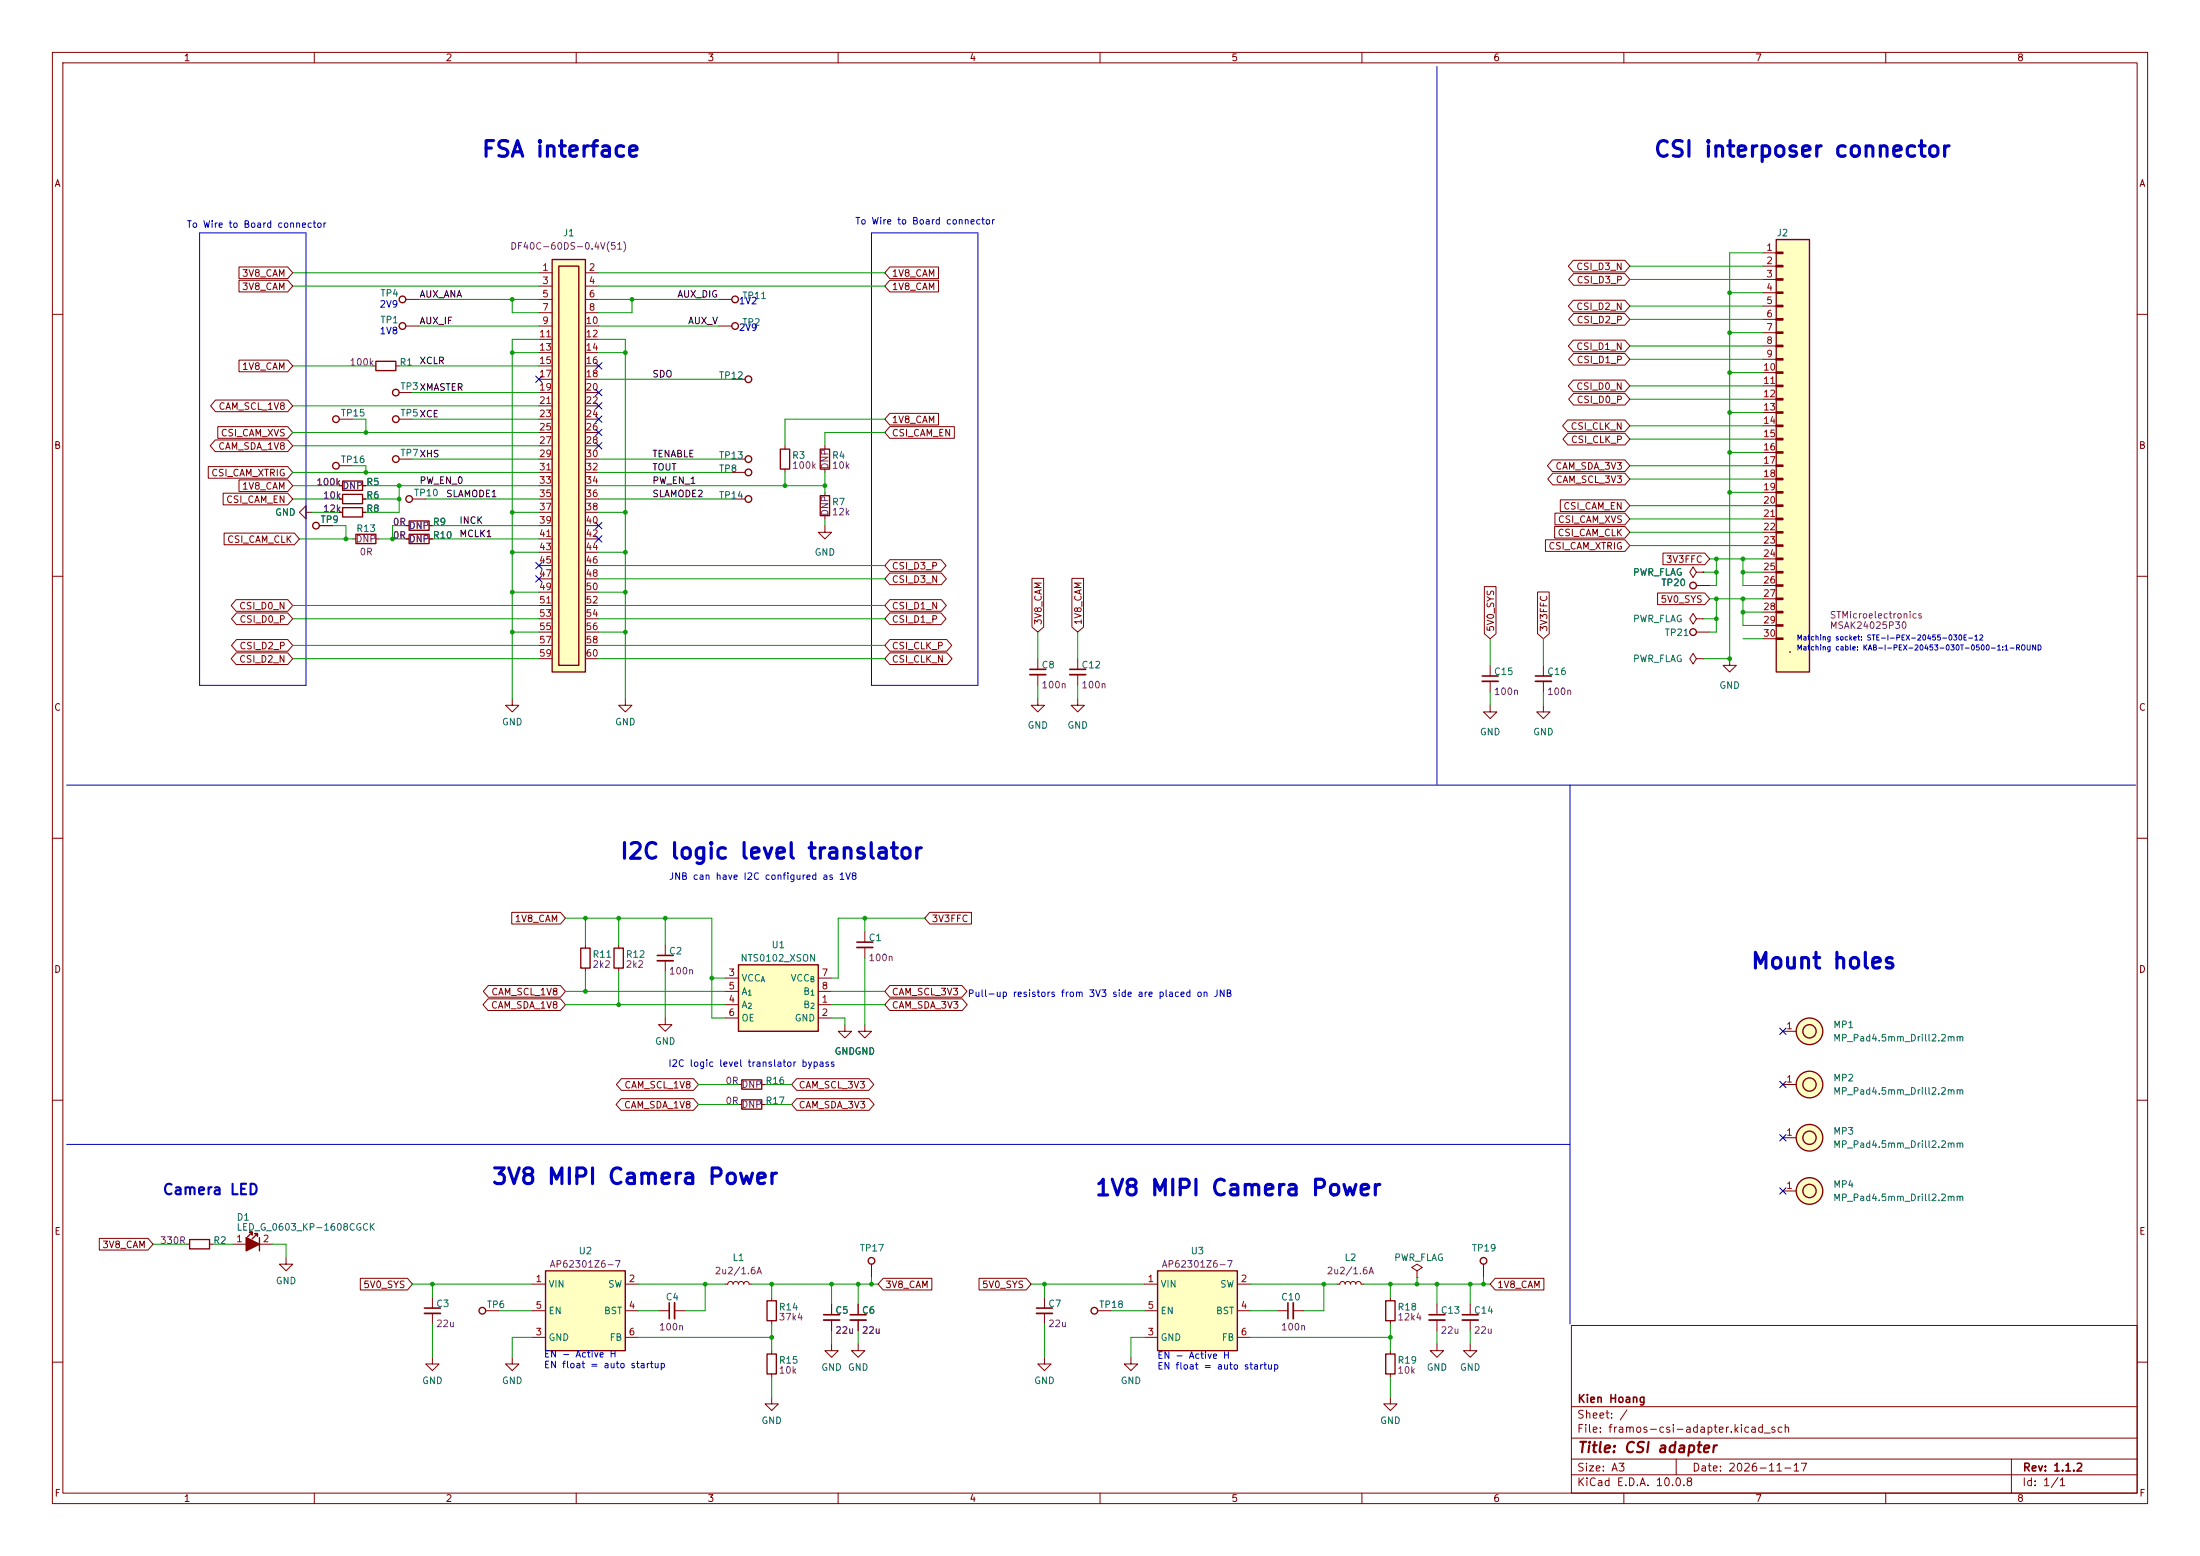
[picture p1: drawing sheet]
<svg xmlns="http://www.w3.org/2000/svg" width="420mm" height="297mm" viewBox="0 0 420 297" stroke-linecap="round" stroke-linejoin="round" font-family="sans-serif">
<g fill="none" stroke="#840000" stroke-width=".19">
<path d="M10 10h400v277h-400zM12 12h396v273h-396zM60 10v2M110 10v2M160 10v2M210 10v2M260 10v2M310 10v2M360 10v2M10 60h2M408 60h2M10 110h2"/>
<path d="M408 110h2M10 160h2M408 160h2M10 210h2M408 210h2M300 253h108v32h-108zM10 260h2M300 278.5h108M300 274.5h108M300 268.5h108M320 278.5v3M384 278.5v6.5"/>
<path d="M408 260h2M60 285v2M110 285v2M160 285v2M210 285v2M260 285v2M300 281.5h108M310 285v2M360 285v2"/>
</g>
<path d="M104.1 242.6h15.3v15.2h-15.3z" fill="#ffffc2"/>
<path d="M117.2 181h1.8v3.8h-1.8zM104.1 242.6h15.3v15.2h-15.3z" fill="none" stroke="#840000" stroke-width=".25"/>
<path d="M118.1 180.3v.7M118.1 184.8v.6M127 180.3v2.1M127 183.4v2M101.6 245.1h2.5M101.6 255.3h2.5M101.6 250.2h2.5M119.4 245.1h2.5M119.4 255.3h2.5M119.4 250.2h2.5" fill="none" stroke="#840000" stroke-width=".19"/>
<path d="M125.5 182.4h3" fill="none" stroke="#840000" stroke-width=".3"/>
<path d="M125.5 183.4h3" fill="none" stroke="#840000" stroke-width=".33"/>
<g fill="#ffffc2">
<circle cx="345.4" cy="207" r="1.27"/>
<circle cx="345.4" cy="207" r="2.54"/>
</g>
<g fill="none" stroke="#840000" stroke-width=".25">
<path d="M264.5 248.3h1.8v3.8h-1.8zM264.5 258.4h1.8v3.9h-1.8z"/>
<circle cx="142.9" cy="87.6" r=".63"/>
<circle cx="345.4" cy="207" r="2.54"/>
<circle cx="345.4" cy="207" r="1.27"/>
</g>
<path d="M139.7 87.6h2.5M119.4 133.4v1.2h-1.3l1.3 1.3 1.2-1.3h-1.2M165.1 195.6v1.3h-1.3l1.3 1.2 1.3-1.2h-1.3M340.4 207h2.5M54.6 240v1.3h-1.3l1.3 1.3 1.3-1.3h-1.3M255.3 245.1h.5l.1-.3 .4-.2 .3 .2 .2 .3 .1-.3 .4-.2 .4 .2 .1 .3 .2-.3 .3-.2 .4 .2 .1 .3 .2-.3 .3-.2 .4 .2 .1 .3h.5M265.4 247.6v.7M265.4 252.1v.6M265.4 257.8v.6M265.4 266.7v1.3h-1.2l1.2 1.2 1.3-1.2h-1.3M265.4 262.3v.6" fill="none" stroke="#840000" stroke-width=".19"/>
<g fill="#ffffc2">
<path d="M105.4 49.5h6.4v78.8h-6.4z"/>
<path d="M106.7 50.8h3.8v76.2h-3.8z"/>
</g>
<path d="M105.4 49.5h6.4v78.8h-6.4zM106.7 50.8h3.8v76.2h-3.8z" fill="none" stroke="#840000" stroke-width=".25"/>
<g fill="none" stroke="#840000" stroke-width=".19">
<path d="M102.9 52.1h2.5M102.9 54.6h2.5M102.9 57.2h2.5M102.9 59.7h2.5M111.8 52.1h2.5M111.8 54.6h2.5M111.8 57.2h2.5M111.8 59.7h2.5M102.9 62.2h2.5M102.9 64.8h2.5M102.9 67.3h2.5M102.9 69.9h2.5"/>
<path d="M102.9 72.4h2.5M102.9 74.9h2.5M102.9 77.5h2.5M111.8 62.2h2.5M111.8 64.8h2.5M111.8 67.3h2.5M111.8 69.9h2.5M111.8 72.4h2.5M111.8 74.9h2.5M111.8 77.5h2.5M102.9 80h2.5M102.9 82.6h2.5"/>
<path d="M102.9 85.1h2.5M102.9 87.6h2.5M102.9 90.2h2.5M102.9 92.7h2.5M102.9 95.3h2.5M102.9 97.8h2.5M111.8 80h2.5M111.8 82.6h2.5M111.8 85.1h2.5M111.8 87.6h2.5M111.8 90.2h2.5M111.8 92.7h2.5"/>
<path d="M111.8 95.3h2.5M111.8 97.8h2.5M102.9 100.3h2.5M102.9 102.9h2.5M102.9 105.4h2.5M102.9 108h2.5M102.9 110.5h2.5M102.9 113h2.5M102.9 115.6h2.5M102.9 118.1h2.5M111.8 100.3h2.5M111.8 102.9h2.5"/>
<path d="M111.8 105.4h2.5M111.8 108h2.5M111.8 110.5h2.5M111.8 113h2.5M111.8 115.6h2.5M111.8 118.1h2.5M97.8 133.4v1.2h-1.3l1.3 1.3 1.3-1.3h-1.3M102.9 120.7h2.5M102.9 123.2h2.5M102.9 125.7h2.5M111.8 120.7h2.5M111.8 123.2h2.5"/>
<path d="M111.8 125.7h2.5"/>
</g>
<path d="M221 242.6h15.2v15.2h-15.2z" fill="#ffffc2"/>
<g fill="none" stroke="#840000" stroke-width=".25">
<path d="M110.9 181h1.7v3.8h-1.7zM221 242.6h15.2v15.2h-15.2z"/>
<circle cx="75.6" cy="74.9" r=".63"/>
<circle cx="142.9" cy="95.2" r=".63"/>
</g>
<g fill="none" stroke="#840000" stroke-width=".19">
<path d="M76.2 74.9h2.5M139.7 95.3h2.5M284.5 127v2M284.5 130v2.1M165.1 177.8v2M111.8 180.3v.7M111.8 184.8v.6M127 194.3v1.3h-1.3l1.3 1.3 1.3-1.3h-1.3M161.3 195.6v1.3h-1.3l1.3 1.2 1.3-1.2h-1.3M165.1 180.8v2.1M218.4 245.1h2.6M218.4 255.3h2.6"/>
<path d="M218.4 250.2h2.6M236.2 245.1h2.6M236.2 255.3h2.6M236.2 250.2h2.6M243.8 250.2h2.1M246.9 250.2h2M274.3 248.9v2.1M274.3 252v2"/>
</g>
<path d="M283 129h3M163.6 179.8h3M245.9 248.7v3M272.8 251h3" fill="none" stroke="#840000" stroke-width=".3"/>
<path d="M283 130h3M163.6 180.8h3M246.9 248.7v3M272.8 252h3" fill="none" stroke="#840000" stroke-width=".33"/>
<g fill="#ffffc2">
<circle cx="345.4" cy="227.3" r="1.27"/>
<circle cx="345.4" cy="227.3" r="2.54"/>
</g>
<g fill="none" stroke="#840000" stroke-width=".25">
<path d="M141.6 206.1h3.8v1.8h-3.8z"/>
<circle cx="64.1" cy="80" r=".63"/>
<circle cx="345.4" cy="227.3" r="2.54"/>
<circle cx="345.4" cy="227.3" r="1.27"/>
<circle cx="166.4" cy="240.7" r=".63"/>
<circle cx="208.9" cy="250.2" r=".63"/>
</g>
<g fill="none" stroke="#840000" stroke-width=".19">
<path d="M64.8 80h2.5M284.5 134.6v1.3h-1.3l1.3 1.3 1.2-1.3h-1.2M294.6 134.6v1.3h-1.2l1.2 1.3 1.3-1.3h-1.3M141 207h.6M145.4 207h.6M340.4 227.3h2.5M163.8 248.9v2.1M163.8 252v2M166.4 241.3v2.5M199.4 259.1v1.2h-1.3l1.3 1.3 1.3-1.3h-1.3M199.4 247.6v2.1M199.4 250.7v2"/>
<path d="M209.5 250.2h2.6M215.9 259.1v1.2h-1.3l1.3 1.3 1.3-1.3h-1.3M270.5 242.6l1-.7-1-.6-1 .6 1 .7v1.2M270.5 243.8h.1M274.3 256.5v1.3h-1.3l1.3 1.3 1.3-1.3h-1.3M280.7 256.5v1.3h-1.3l1.3 1.3 1.2-1.3h-1.2"/>
</g>
<path d="M162.3 251h3.1M197.9 249.7h3" fill="none" stroke="#840000" stroke-width=".3"/>
<path d="M162.3 252h3.1M197.9 250.7h3" fill="none" stroke="#840000" stroke-width=".33"/>
<g fill="#ffffc2">
<path d="M339.1 45.7h6.3v82.6h-6.3z"/>
<path d="M339.1 48.1h1.3v.3h-1.3z"/>
<path d="M339.1 50.7h1.3v.2h-1.3z"/>
<path d="M339.1 53.2h1.3v.3h-1.3z"/>
<path d="M339.1 55.8h1.3v.2h-1.3z"/>
<path d="M339.1 58.3h1.3v.2h-1.3z"/>
<path d="M339.1 60.8h1.3v.3h-1.3z"/>
<path d="M339.1 63.4h1.3v.2h-1.3z"/>
<path d="M339.1 65.9h1.3v.3h-1.3z"/>
<path d="M339.1 68.5h1.3v.2h-1.3z"/>
<path d="M339.1 71h1.3v.2h-1.3z"/>
<path d="M339.1 73.5h1.3v.3h-1.3z"/>
<path d="M339.1 76.1h1.3v.2h-1.3z"/>
<path d="M339.1 78.6h1.3v.3h-1.3z"/>
<path d="M339.1 81.2h1.3v.2h-1.3z"/>
<path d="M339.1 83.7h1.3v.2h-1.3z"/>
<path d="M339.1 86.2h1.3v.3h-1.3z"/>
<path d="M339.1 88.8h1.3v.2h-1.3z"/>
<path d="M339.1 91.3h1.3v.3h-1.3z"/>
<path d="M339.1 93.9h1.3v.2h-1.3z"/>
<path d="M339.1 96.4h1.3v.2h-1.3z"/>
<path d="M339.1 98.9h1.3v.3h-1.3z"/>
<path d="M339.1 101.5h1.3v.2h-1.3z"/>
<path d="M339.1 104h1.3v.3h-1.3z"/>
<path d="M339.1 106.6h1.3v.2h-1.3z"/>
<path d="M339.1 109.1h1.3v.2h-1.3z"/>
<path d="M339.1 111.6h1.3v.3h-1.3z"/>
<path d="M339.1 114.2h1.3v.2h-1.3z"/>
<path d="M339.1 116.7h1.3v.3h-1.3z"/>
<path d="M339.1 119.3h1.3v.2h-1.3z"/>
<path d="M339.1 121.8h1.3v.2h-1.3z"/>
</g>
<path d="M341.6 124.5h.1" fill="none" stroke="#ffffc2" stroke-width=".19"/>
<g fill="none" stroke="#840000" stroke-width=".25">
<path d="M339.1 45.7h6.3v82.6h-6.3zM339.1 48.1h1.3v.3h-1.3zM339.1 50.7h1.3v.2h-1.3zM339.1 53.2h1.3v.3h-1.3zM339.1 55.8h1.3v.2h-1.3zM339.1 58.3h1.3v.2h-1.3zM339.1 60.8h1.3v.3h-1.3zM339.1 63.4h1.3v.2h-1.3zM339.1 65.9h1.3v.3h-1.3zM339.1 68.5h1.3v.2h-1.3zM339.1 71h1.3v.2h-1.3zM339.1 73.5h1.3v.3h-1.3z"/>
<path d="M339.1 76.1h1.3v.2h-1.3zM339.1 78.6h1.3v.3h-1.3zM149 85.7h1.7v3.8h-1.7zM156.6 85.7h1.8v3.8h-1.8zM339.1 81.2h1.3v.2h-1.3zM339.1 83.7h1.3v.2h-1.3zM339.1 86.2h1.3v.3h-1.3zM339.1 88.8h1.3v.2h-1.3zM339.1 91.3h1.3v.3h-1.3zM339.1 93.9h1.3v.2h-1.3zM339.1 96.4h1.3v.2h-1.3zM339.1 98.9h1.3v.3h-1.3z"/>
<path d="M339.1 101.5h1.3v.2h-1.3zM339.1 104h1.3v.3h-1.3zM339.1 106.6h1.3v.2h-1.3zM339.1 109.1h1.3v.2h-1.3zM339.1 111.6h1.3v.3h-1.3zM339.1 114.2h1.3v.2h-1.3zM339.1 116.7h1.3v.3h-1.3zM339.1 119.3h1.3v.2h-1.3zM339.1 121.8h1.3v.2h-1.3zM341.6 124.5h.1"/>
<circle cx="283.2" cy="240.7" r=".63"/>
</g>
<g fill="none" stroke="#840000" stroke-width=".19">
<path d="M336.5 48.3h2.6M336.5 50.8h2.6M336.5 53.3h2.6M336.5 55.9h2.6M336.5 58.4h2.6M336.5 61h2.6M336.5 63.5h2.6M336.5 66h2.6M336.5 68.6h2.6M336.5 71.1h2.6M336.5 73.7h2.6M336.5 76.2h2.6"/>
<path d="M336.5 78.7h2.6M149.9 85.1v.6M149.9 89.5v.7M157.5 85.1v.6M157.5 89.5v.7M336.5 81.3h2.6M336.5 83.8h2.6M336.5 86.4h2.6M336.5 88.9h2.6M336.5 91.4h2.6M336.5 94h2.6M336.5 96.5h2.6"/>
<path d="M336.5 99.1h2.6M336.5 101.6h2.6M336.5 104.1h2.6M336.5 106.7h2.6M336.5 109.2h2.6M336.5 111.8h2.6M336.5 114.3h2.6M336.5 116.8h2.6M336.5 119.4h2.6M336.5 121.9h2.6M158.7 256.5v1.3h-1.2l1.2 1.3 1.3-1.3h-1.3M158.7 248.9v2.1"/>
<path d="M158.7 252v2M163.8 256.5v1.3h-1.2l1.2 1.3 1.3-1.3h-1.3M283.2 241.3v2.5"/>
</g>
<path d="M157.2 251h3.1" fill="none" stroke="#840000" stroke-width=".3"/>
<path d="M157.2 252h3.1" fill="none" stroke="#840000" stroke-width=".33"/>
<path d="M141 184.2h15.2v12.7h-15.2z" fill="#ffffc2"/>
<path d="M141 184.2h15.2v12.7h-15.2z" fill="none" stroke="#840000" stroke-width=".25"/>
<path d="M138.4 191.8h2.6M138.4 194.3h2.6M138.4 186.7h2.6M138.4 189.2h2.6M156.2 191.8h2.5M156.2 194.3h2.5M156.2 186.7h2.5M156.2 189.2h2.5" fill="none" stroke="#840000" stroke-width=".19"/>
<g fill="#ffffc2">
<circle cx="345.4" cy="217.2" r="1.27"/>
<circle cx="345.4" cy="217.2" r="2.54"/>
</g>
<g fill="none" stroke="#840000" stroke-width=".25">
<circle cx="345.4" cy="217.2" r="2.54"/>
<circle cx="345.4" cy="217.2" r="1.27"/>
</g>
<path d="M340.4 217.2h2.5" fill="none" stroke="#840000" stroke-width=".19"/>
<g fill="#ffffc2">
<circle cx="345.4" cy="196.8" r="1.27"/>
<circle cx="345.4" cy="196.8" r="2.54"/>
</g>
<g fill="none" stroke="#840000" stroke-width=".25">
<path d="M71.8 69h3.8v1.7h-3.8zM65.4 96.9h3.8v1.8h-3.8zM65.4 91.8h3.8v1.8h-3.8zM65.4 94.4h3.8v1.7h-3.8zM78.1 99.4h3.8v1.8h-3.8zM156.6 94.6h1.8v3.8h-1.8zM67.9 102h3.9v1.8h-3.9zM78.1 102h3.8v1.8h-3.8zM141.6 209.9h3.8v1.8h-3.8zM36.2 236.6h3.8v1.8h-3.8zM48.1 235.2v.5v-.5h-.5h.5l-.9 .9M49.1 235.5v.5v-.5h-.5h.5l-1 1"/>
<path d="M49.5 236.2v2.6M146.4 248.3h1.8v3.8h-1.8zM146.4 258.4h1.8v3.9h-1.8z"/>
<circle cx="76.8" cy="57.1" r=".63"/>
<circle cx="140.3" cy="57.1" r=".63"/>
<circle cx="76.8" cy="62.2" r=".63"/>
<circle cx="140.3" cy="62.2" r=".63"/>
<circle cx="142.9" cy="72.4" r=".63"/>
<circle cx="64.1" cy="88.9" r=".63"/>
<circle cx="75.6" cy="80" r=".63"/>
<circle cx="75.6" cy="87.6" r=".63"/>
<circle cx="78.1" cy="95.2" r=".63"/>
<circle cx="142.9" cy="90.2" r=".63"/>
<circle cx="60.3" cy="100.3" r=".63"/>
<circle cx="323.2" cy="111.8" r=".63"/>
<circle cx="323.2" cy="120.6" r=".63"/>
<circle cx="345.4" cy="196.8" r="2.54"/>
<circle cx="345.4" cy="196.8" r="1.27"/>
<circle cx="92.1" cy="250.2" r=".63"/>
</g>
<g fill="none" stroke="#840000" stroke-width=".19">
<path d="M45.6 53.5h9.3l1 1.1-1 1.1h-9.3zM45.6 51h9.3l1 1.1-1 1.1h-9.3zM77.5 57.2h2.5M137.2 57.2h2.5M169.9 51h9.3v2.2h-9.3l-1-1.1zM169.9 53.5h9.3v2.2h-9.3l-1-1.1zM300.4 57.3h9.8l.9 1.1-.9 1.1h-9.8l-1-1.1zM300.4 49.7h9.8l.9 1.1-.9 1.1h-9.8l-1-1.1zM300.4 52.2h9.8l.9 1.1-.9 1.2h-9.8l-.9-1.2zM300.4 59.8h9.8l.9 1.2-.9 1.1h-9.8l-.9-1.1zM41.2 76.4h13.7l1 1.1-1 1.1h-13.7l-1-1.1zM45.6 68.7h9.3l1 1.2-1 1.1h-9.3z"/>
<path d="M71.1 69.9h.7M75.6 69.9h.6M77.5 62.2h2.5M137.2 62.2h2.5M139.7 72.4h2.5M169.9 78.9h9.3v2.2h-9.3l-1-1.1zM300.4 64.9h9.8l.9 1.1-.9 1.2h-9.8l-1-1.2zM300.4 72.5h9.8l.9 1.2-.9 1.1h-9.8l-1-1.1zM300.4 67.5h9.8l.9 1.1-.9 1.1h-9.8l-.9-1.1zM300.4 75.1h9.8l.9 1.1-.9 1.1h-9.8l-.9-1.1zM39.8 89.1h15.1l1 1.1-1 1.1h-15.1zM41.1 84h13.8l1 1.1-1 1.1h-13.8l-1-1.1z"/>
<path d="M41.6 81.4h13.3l1 1.2-1 1.1h-13.3zM42.6 94.1h12.3l1 1.2-1 1.1h-12.3zM45.6 91.6h9.3l1 1.1-1 1.1h-9.3zM58.4 97.8v1.3l-1.3-1.3 1.3-1.3v1.3h1.3M64.8 97.8h.6M64.8 88.9h2.5M64.8 95.3h.6M64.8 92.7h.6M69.2 97.8h.6M69.2 95.3h.6M69.2 92.7h.6M76.2 80h2.5"/>
<path d="M76.2 87.6h2.5M78.7 95.3h2.6M139.7 90.2h2.5M157.5 94v.6M157.5 98.4v.7M169.9 81.4h12.3v2.3h-12.3l-1-1.1zM296.4 87.8h13.8l.9 1.1-.9 1.1h-13.8l-1-1.1zM296.4 90.3h13.8l.9 1.1-.9 1.2h-13.8l-.9-1.2zM296.8 97.9h13.4l.9 1.2-.9 1.1h-13.4zM297.9 95.4h12.3l.9 1.1-.9 1.1h-12.3zM299.3 80.2h10.9l.9 1.1-.9 1.1h-10.9l-1-1.1zM299.3 82.7h10.9l.9 1.1-.9 1.1h-10.9l-.9-1.1z"/>
<path d="M42.8 101.8h13.4l.9 1.1-.9 1.1h-13.4zM45.1 114.5h9.8l1 1.1-1 1.1h-9.8l-1-1.1zM45.1 117h9.8l1 1.1-1 1.1h-9.8l-.9-1.1zM61 100.3h2.5M67.3 102.9h.6M71.8 102.9h.6M77.5 102.9h.6M77.5 100.3h.6M81.9 102.9h.6M81.9 100.3h.6M157.5 100.3v1.3h-1.3l1.3 1.3 1.2-1.3h-1.2M169.9 106.8h9.7l1 1.2-1 1.1h-9.7l-1-1.1z"/>
<path d="M169.9 109.4h9.8l1 1.1-1 1.1h-9.8l-1-1.1zM169.9 114.5h9.8l1 1.1-1 1.1h-9.8l-1-1.1zM169.9 117h9.7l1 1.1-1 1.1h-9.7l-1-1.1zM197 110.4h2.2v9.3l-1.1 1-1.1-1zM204.6 110.4h2.3v9.3l-1.2 1-1.1-1zM283.4 112h2.2v9l-1.1 .9-1.1-.9zM293.5 113h2.3v8l-1.2 .9-1.1-.9zM295 103h15.2l.9 1.1-.9 1.2h-15.2zM296.8 100.5h13.4l.9 1.1-.9 1.1h-13.4zM316.4 113.2h9l1 1.1-1 1.1h-9zM317.5 105.6h7.9l1 1.1-1 1.1h-7.9zM323.8 118.1l-.6-1-.6 1 .6 1 .6-1h1.3"/>
<path d="M323.8 109.2l-.6-1-.6 1 .6 1 .6-1h1.3M323.8 111.8h2.6M325.1 118.1h.1M325.1 109.2h.1M45.1 124.6h9.8l1 1.1-1 1.1h-9.8l-1-1.1zM45.1 122.1h9.8l1 1.1-1 1.1h-9.8l-.9-1.1zM169.9 122.1h10.8l1 1.1-1 1.1h-10.8l-1-1.1zM169.9 124.6h10.9l.9 1.1-.9 1.1h-10.9l-1-1.1zM198.1 133.4v1.2h-1.3l1.3 1.3 1.3-1.3h-1.3M198.1 125.7v2.1M198.1 128.8v2M205.7 133.4v1.2h-1.2l1.2 1.3 1.3-1.3h-1.3"/>
<path d="M205.7 125.7v2.1M205.7 128.8v2M294.6 127v2M294.6 130v2.1M323.8 125.7l-.6-1-.6 1 .6 1 .6-1h1.3M323.8 120.7h2.6M325.1 125.7h.1M330.2 125.7v1.3h1.3l-1.3 1.3-1.3-1.3h1.3M97.7 174.1h9.3l.9 1.2-.9 1.1h-9.3zM177.5 174.1h8v2.3h-8l-1-1.1zM93.2 190.7h13.8l.9 1.1-.9 1.1h-13.8l-1-1.1zM93.2 188.1h13.8l.9 1.1-.9 1.1h-13.8l-.9-1.1z"/>
<path d="M169.9 190.7h13.8l1 1.1-1 1.1h-13.8l-1-1.1zM169.9 188.1h13.7l1 1.1-1 1.1h-13.7l-1-1.1zM340.4 196.9h2.5M118.6 209.7h13.8l.9 1.1-.9 1.1h-13.8l-1-1.1zM118.6 205.9h13.8l.9 1.1-.9 1.1h-13.8l-.9-1.1zM141 210.8h.6M145.4 210.8h.6M152.1 209.7h13.8l1 1.1-1 1.1h-13.8l-1-1.1zM152.1 205.9h13.8l.9 1.1-.9 1.1h-13.8l-1-1.1zM19 236.4h9.3l.9 1.1-.9 1.1h-9.3zM35.6 237.5h.6M40 237.5h.6"/>
<path d="M44.4 237.5h2.6M49.5 237.5h2.6M68.8 244h9l.9 1.1-.9 1.1h-9zM82.5 259.1v1.2h-1.2l1.2 1.3 1.3-1.3h-1.3M82.5 247.6v2.1M82.5 250.7v2M92.7 250.2h2.5M97.8 259.1v1.2h-1.3l1.3 1.3 1.3-1.3h-1.3M125.7 250.2h2.1M128.8 250.2h2M138.4 245.1h.5l.2-.3 .3-.2 .4 .2 .2 .3 .1-.3 .4-.2 .3 .2 .2 .3 .1-.3 .4-.2 .3 .2 .2 .3 .1-.3 .4-.2 .4 .2 .1 .3h.5M147.3 247.6v.7"/>
<path d="M147.3 252.1v.6M147.3 257.8v.6M158.7 248.9v2.1M158.7 252v2M163.8 248.9v2.1M163.8 252v2M168.6 244h9.3v2.2h-9.3l-1-1.1zM186.9 244h9l.9 1.1-.9 1.1h-9zM280.7 248.9v2.1M280.7 252v2M285.4 244h9.3v2.2h-9.3l-.9-1.1zM147.3 266.7v1.3h-1.3l1.3 1.2 1.3-1.2h-1.3"/>
<path d="M147.3 262.3v.6"/>
</g>
<path d="M196.6 127.8h3M204.2 127.8h3.1M293.1 129h3.1M81 249.7h3.1M127.8 248.7v3M279.1 251h3.1" fill="none" stroke="#840000" stroke-width=".3"/>
<path d="M196.6 128.8h3M204.2 128.8h3.1M293.1 130h3.1M81 250.7h3.1M128.8 248.7v3M279.1 252h3.1" fill="none" stroke="#840000" stroke-width=".33"/>
<path d="M47 236.2l2.5 1.3-2.5 1.3z" fill="#840000" stroke="#840000" stroke-width=".25"/>
<path d="M274.3 12.7v137.2M38.1 44.5h20.3v86.3h-20.3zM166.4 44.5h20.3v86.3h-20.3zM12.7 149.9h395M299.7 149.9v102.8M12.7 218.4h287" fill="none" stroke="#0000c2" stroke-width=".19"/>
<g fill="none" stroke="#009600" stroke-width=".19">
<path d="M55.9 52.1h47M55.9 54.6h47M80 57.2h22.9M97.8 57.2v2.5h5.1M114.3 57.2h22.9M114.3 52.1h54.6M114.3 54.6h54.6M120.6 57.2v2.5h-6.3M311.1 50.8h25.4M311.1 53.3h25.4M311.1 58.4h25.4M330.2 55.9h6.3"/>
<path d="M336.5 48.3h-6.3v77.4h-5.1M55.9 69.9h15.2M55.9 77.5h47M76.2 69.9h26.7M78.7 74.9h24.2M80 62.2h22.9M97.8 67.3h5.1M102.9 64.8h-5.1v68.6M114.3 64.8h5.1v68.6M114.3 67.3h5.1M114.3 62.2h22.9M114.3 72.4h25.4"/>
<path d="M311.1 68.6h25.4M311.1 66h25.4M311.1 61h25.4M311.1 73.7h25.4M311.1 76.2h25.4M330.2 63.5h6.3M330.2 71.1h6.3M330.2 78.7h6.3M55.9 82.6h47M55.9 92.7h8.9M55.9 90.2h47M55.9 95.3h8.9"/>
<path d="M55.9 85.1h47M59.7 97.8h5.1M67.3 88.9h2.5v1.3M67.3 80h2.5v2.6M69.8 92.7h33.1M69.8 95.3h6.4M76.2 92.7v5.1h-6.4M78.7 80h24.2M78.7 87.6h24.2M81.3 95.3h21.6M97.8 97.8h5.1M114.3 92.7h43.2"/>
<path d="M114.3 97.8h5.1M114.3 90.2h25.4M114.3 95.3h25.4M114.3 87.6h25.4M149.9 90.2v2.5M157.5 90.2v3.8M157.5 99.1v1.2M168.9 82.6h-11.4v2.5M168.9 80h-19v5.1M311.1 81.3h25.4M311.1 83.8h25.4M311.1 91.4h25.4"/>
<path d="M311.1 96.5h25.4M311.1 88.9h25.4M311.1 99.1h25.4M330.2 94h6.3M330.2 86.4h6.3M55.9 115.6h47M55.9 118.1h47M57.1 102.9h10.2M63.5 100.3h2.5v2.6M72.4 102.9h5.1M77.5 100.3h-2.6v2.6M82.5 102.9h20.4"/>
<path d="M82.5 100.3h20.4M97.8 105.4h5.1M97.8 113h5.1M114.3 115.6h54.6M114.3 110.5h54.6M114.3 108h54.6M114.3 118.1h54.6M114.3 105.4h5.1M114.3 113h5.1M311.1 104.1h25.4M311.1 101.6h25.4M325.1 109.2h2.6"/>
<path d="M325.1 118.1h2.6M326.4 106.7h10.1M326.4 114.3h10.1M327.7 106.7v5.1h-1.3M327.7 114.3v6.4h-1.3M332.7 116.8h3.8M332.7 114.3v5.1h3.8M332.7 106.7v5.1h3.8M332.7 109.2h3.8M55.9 123.2h47M55.9 125.7h47M97.8 120.7h5.1"/>
<path d="M114.3 123.2h54.6M114.3 120.7h5.1M114.3 125.7h54.6M198.1 120.7v5M198.1 130.8v2.6M205.7 120.7v5M205.7 130.8v2.6M284.5 121.9v5.1M284.5 132.1v2.5M294.6 121.9v5.1M294.6 132.1v2.5M332.7 121.9h3.8"/>
<path d="M107.9 175.3h28v19h2.5M111.8 175.3v5M118.1 175.3v5M127 175.3v5M165.1 175.3v2.5M176.5 175.3h-16.5v11.4h-1.3M107.9 189.2h30.5M107.9 191.8h30.5M111.8 185.4v3.8M118.1 185.4v6.4M127 185.4v8.9M135.9 186.7h2.5"/>
<path d="M158.7 189.2h10.2M158.7 191.8h10.2M158.7 194.3h2.6v1.3M165.1 182.9v12.7M133.3 210.8h7.7M133.3 207h7.7M146 210.8h5.1M146 207h5.1M29.2 237.5h6.4M40.6 237.5h3.8M52.1 237.5h2.5v2.5M78.7 245.1h22.9"/>
<path d="M82.5 245.1v2.5M82.5 252.7v6.4M95.2 250.2h6.4M101.6 255.3h-3.8v3.8M121.9 255.3h25.4M121.9 245.1h16.5M121.9 250.2h3.8M134.6 245.1v5.1h-3.8M143.5 245.1h24.1M147.3 245.1v2.5M147.3 252.7v5.1M158.7 245.1v3.8"/>
<path d="M158.7 254v2.5M163.8 245.1v3.8M163.8 254v2.5M166.4 243.8v1.3M196.8 245.1h21.6M199.4 245.1v2.5M199.4 252.7v6.4M212.1 250.2h6.3M218.4 255.3h-2.5v3.8M238.8 255.3h26.6M238.8 245.1h16.5M238.8 250.2h5"/>
<path d="M252.7 245.1v5.1h-3.8M260.3 245.1h24.2M265.4 245.1v2.5M265.4 252.7v5.1M270.5 243.8v1.3M274.3 245.1v3.8M274.3 254v2.5M280.7 245.1v3.8M280.7 254v2.5M283.2 243.8v1.3M147.3 262.9v3.8M265.4 262.9v3.8"/>
</g>
<g fill="none" stroke="#000084" stroke-width=".19">
<path d="M102.3 71.8l1.2 1.2M103.5 71.8l-1.2 1.2M113.7 79.4l1.2 1.2M113.7 74.3l1.2 1.2M113.7 76.9l1.2 1.2M113.7 69.2l1.2 1.3M114.9 79.4l-1.2 1.2M114.9 74.3l-1.2 1.2M114.9 76.9l-1.2 1.2M114.9 69.2l-1.2 1.3M113.7 84.5l1.2 1.2M113.7 99.7l1.2 1.2"/>
<path d="M113.7 81.9l1.2 1.3M114.9 84.5l-1.2 1.2M114.9 99.7l-1.2 1.2M114.9 81.9l-1.2 1.3M102.3 107.3l1.2 1.3M102.3 109.9l1.2 1.2M103.5 107.3l-1.2 1.3M103.5 109.9l-1.2 1.2M113.7 102.3l1.2 1.2M114.9 102.3l-1.2 1.2M339.8 196.2l1.2 1.3M341 196.2l-1.2 1.3"/>
<path d="M339.8 206.4l1.2 1.2M339.8 216.6l1.2 1.2M341 206.4l-1.2 1.2M341 216.6l-1.2 1.2M339.8 226.7l1.2 1.2M341 226.7l-1.2 1.2"/>
</g>
<g fill="#009600">
<circle cx="265.4" cy="255.3" r=".46"/>
<circle cx="252.7" cy="245.1" r=".46"/>
<circle cx="165.1" cy="175.3" r=".46"/>
<circle cx="199.4" cy="245.1" r=".46"/>
<circle cx="118.1" cy="175.3" r=".46"/>
<circle cx="111.8" cy="175.3" r=".46"/>
<circle cx="111.8" cy="189.2" r=".46"/>
<circle cx="118.1" cy="191.8" r=".46"/>
<circle cx="82.5" cy="245.1" r=".46"/>
<circle cx="127" cy="175.3" r=".46"/>
<circle cx="97.8" cy="113" r=".46"/>
<circle cx="97.8" cy="120.7" r=".46"/>
<circle cx="119.4" cy="113" r=".46"/>
<circle cx="135.9" cy="186.7" r=".46"/>
<circle cx="163.8" cy="245.1" r=".46"/>
<circle cx="166.4" cy="245.1" r=".46"/>
<circle cx="134.6" cy="245.1" r=".46"/>
<circle cx="147.3" cy="245.1" r=".46"/>
<circle cx="158.7" cy="245.1" r=".46"/>
<circle cx="147.3" cy="255.3" r=".46"/>
<circle cx="119.4" cy="120.7" r=".46"/>
<circle cx="330.2" cy="63.5" r=".46"/>
<circle cx="330.2" cy="55.9" r=".46"/>
<circle cx="332.7" cy="116.8" r=".46"/>
<circle cx="280.7" cy="245.1" r=".46"/>
<circle cx="270.5" cy="245.1" r=".46"/>
<circle cx="265.4" cy="245.1" r=".46"/>
<circle cx="283.2" cy="245.1" r=".46"/>
<circle cx="274.3" cy="245.1" r=".46"/>
<circle cx="327.7" cy="109.2" r=".46"/>
<circle cx="330.2" cy="86.4" r=".46"/>
<circle cx="330.2" cy="78.7" r=".46"/>
<circle cx="330.2" cy="71.1" r=".46"/>
<circle cx="330.2" cy="94" r=".46"/>
<circle cx="332.7" cy="106.7" r=".46"/>
<circle cx="327.7" cy="106.7" r=".46"/>
<circle cx="332.7" cy="114.3" r=".46"/>
<circle cx="332.7" cy="109.2" r=".46"/>
<circle cx="327.7" cy="114.3" r=".46"/>
<circle cx="327.7" cy="118.1" r=".46"/>
<circle cx="330.2" cy="125.7" r=".46"/>
<circle cx="97.8" cy="67.3" r=".46"/>
<circle cx="120.6" cy="57.2" r=".46"/>
<circle cx="119.4" cy="67.3" r=".46"/>
<circle cx="119.4" cy="105.4" r=".46"/>
<circle cx="119.4" cy="97.8" r=".46"/>
<circle cx="69.8" cy="90.2" r=".46"/>
<circle cx="69.8" cy="82.6" r=".46"/>
<circle cx="97.8" cy="57.2" r=".46"/>
<circle cx="66" cy="102.9" r=".46"/>
<circle cx="74.9" cy="102.9" r=".46"/>
<circle cx="97.8" cy="105.4" r=".46"/>
<circle cx="149.9" cy="92.7" r=".46"/>
<circle cx="157.5" cy="92.7" r=".46"/>
<circle cx="76.2" cy="92.7" r=".46"/>
<circle cx="76.2" cy="95.3" r=".46"/>
<circle cx="97.8" cy="97.8" r=".46"/>
</g>
<g font-size="3" fill="#0000c2">
<text x="91.8" y="30.7">FSA interface</text>
<text x="315.6" y="30.7">CSI interposer connector</text>
<text x="118.2" y="164.7">I2C logic level translator</text>
<text x="334.1" y="185.7">Mount holes</text>
<text x="93.7" y="226.8">3V8 MIPI Camera Power</text>
<text x="208.9" y="229">1V8 MIPI Camera Power</text>
</g>
<text font-size="2" fill="#0000c2" x="30.9" y="228.6">Camera LED</text>
<text font-size="2" fill="#840000" x="301" y="277.8">Title: CSI adapter</text>
<g font-size="1.5" fill="#840000">
<text x="301" y="268.1">Kien Hoang</text>
<text x="300.9" y="273.8">File: framos-csi-adapter.kicad_sch</text>
<text x="300.9" y="271.1">Sheet: /</text>
<text x="300.9" y="281.2">Size: A3</text>
<text x="322.9" y="281.2">Date: 2026-11-17</text>
<text x="386" y="281.2">Rev: 1.1.2</text>
<text x="300.9" y="284">KiCad E.D.A. 10.0.8</text>
<text x="385.9" y="284">Id: 1/1</text>
</g>
<g font-size="1.3" fill="#840000">
<text x="35" y="12">1</text>
<text x="85" y="12">2</text>
<text x="135" y="12">3</text>
<text x="185" y="12">4</text>
<text x="235" y="12">5</text>
<text x="285" y="12">6</text>
<text x="335" y="12">7</text>
<text x="385" y="12">8</text>
<text x="10.3" y="36">A</text>
<text x="408.3" y="36">A</text>
<text x="46.1" y="53.1">3V8_CAM</text>
<text x="170.2" y="53.1">1V8_CAM</text>
<text x="300.8" y="51.9">CSI_D3_N</text>
<text x="46.1" y="55.7">3V8_CAM</text>
<text x="170.2" y="55.7">1V8_CAM</text>
<text x="300.8" y="59.5">CSI_D2_N</text>
<text x="300.9" y="54.4">CSI_D3_P</text>
<text x="300.9" y="62">CSI_D2_P</text>
<text x="46.1" y="70.9">1V8_CAM</text>
<text x="300.8" y="67.1">CSI_D1_N</text>
<text x="300.9" y="69.6">CSI_D1_P</text>
<text x="300.8" y="74.7">CSI_D0_N</text>
<text x="300.9" y="77.3">CSI_D0_P</text>
<text x="41.6" y="78.5">CAM_SCL_1V8</text>
<text x="42" y="83.6">CSI_CAM_XVS</text>
<text x="170.2" y="83.6">CSI_CAM_EN</text>
<text x="170.2" y="81.1">1V8_CAM</text>
<text x="299.7" y="82.3">CSI_CLK_N</text>
<text x="10.2" y="86">B</text>
<text x="41.6" y="86.1">CAM_SDA_1V8</text>
<text x="296.8" y="90">CAM_SDA_3V3</text>
<text x="299.8" y="84.9">CSI_CLK_P</text>
<text x="408.2" y="86">B</text>
<text x="40.2" y="91.2">CSI_CAM_XTRIG</text>
<text x="46.1" y="93.8">1V8_CAM</text>
<text x="296.9" y="92.5">CAM_SCL_3V3</text>
<text x="43.1" y="96.3">CSI_CAM_EN</text>
<text x="297.3" y="100.1">CSI_CAM_XVS</text>
<text x="298.3" y="97.6">CSI_CAM_EN</text>
<text x="43.3" y="103.9">CSI_CAM_CLK</text>
<text x="295.5" y="105.2">CSI_CAM_XTRIG</text>
<text x="297.3" y="102.7">CSI_CAM_CLK</text>
<text x="317.9" y="107.7">3V3FFC</text>
<text x="170.2" y="109">CSI_D3_P</text>
<text x="170.2" y="111.5">CSI_D3_N</text>
<text x="45.6" y="116.6">CSI_D0_N</text>
<text x="45.6" y="119.2">CSI_D0_P</text>
<text x="170.2" y="116.6">CSI_D1_N</text>
<text x="170.2" y="119.2">CSI_D1_P</text>
<text x="199.2" y="119.4" transform="rotate(-90 199.2 119.4)">3V8_CAM</text>
<text x="206.8" y="119.4" transform="rotate(-90 206.8 119.4)">1V8_CAM</text>
<text x="316.9" y="115.4">5V0_SYS</text>
<text x="45.6" y="124.2">CSI_D2_P</text>
<text x="170.2" y="124.2">CSI_CLK_P</text>
<text x="285.5" y="120.7" transform="rotate(-90 285.5 120.7)">5V0_SYS</text>
<text x="295.7" y="120.7" transform="rotate(-90 295.7 120.7)">3V3FFC</text>
<text x="45.6" y="126.8">CSI_D2_N</text>
<text x="170.2" y="126.8">CSI_CLK_N</text>
<text x="10.2" y="136">C</text>
<text x="408.2" y="136">C</text>
<text x="98.2" y="176.3">1V8_CAM</text>
<text x="177.8" y="176.3">3V3FFC</text>
<text x="10.2" y="186">D</text>
<text x="408.2" y="186">D</text>
<text x="93.7" y="190.3">CAM_SCL_1V8</text>
<text x="170.2" y="190.3">CAM_SCL_3V3</text>
<text x="93.6" y="192.8">CAM_SDA_1V8</text>
<text x="170.2" y="192.8">CAM_SDA_3V3</text>
<text x="119.1" y="208.1">CAM_SCL_1V8</text>
<text x="152.4" y="208.1">CAM_SCL_3V3</text>
<text x="119" y="211.9">CAM_SDA_1V8</text>
<text x="152.4" y="211.9">CAM_SDA_3V3</text>
<text x="10.3" y="236">E</text>
<text x="19.4" y="238.5">3V8_CAM</text>
<text x="408.3" y="236">E</text>
<text x="69.3" y="246.2">5V0_SYS</text>
<text x="168.9" y="246.2">3V8_CAM</text>
<text x="187.4" y="246.2">5V0_SYS</text>
<text x="285.7" y="246.2">1V8_CAM</text>
<text x="10.3" y="286">F</text>
<text x="35" y="287">1</text>
<text x="85" y="287">2</text>
<text x="135" y="287">3</text>
<text x="185" y="287">4</text>
<text x="235" y="287">5</text>
<text x="285" y="287">6</text>
<text x="335" y="287">7</text>
<text x="385" y="287">8</text>
<text x="408.3" y="286">F</text>
</g>
<g font-size="1.3" fill="#0000c2">
<text x="35.5" y="43.8">To Wire to Board connector</text>
<text x="163.2" y="43.2">To Wire to Board connector</text>
<text x="72.4" y="59">2V9</text>
<text x="140.9" y="58.4">1V2</text>
<text x="72.4" y="64.1">1V8</text>
<text x="140.9" y="63.5">2V9</text>
<text x="127.6" y="168.2">JNB can have I2C configured as 1V8</text>
<text x="184.6" y="190.6">Pull-up resistors from 3V3 side are placed on JNB</text>
<text x="127.5" y="203.9">I2C logic level translator bypass</text>
<text x="103.7" y="259.4">EN - Active H</text>
<text x="103.7" y="261.5">EN float = auto startup</text>
<text x="220.8" y="259.7">EN - Active H</text>
<text x="220.8" y="261.7">EN float = auto startup</text>
</g>
<g font-size="1.3" fill="#840084">
<text x="97.3" y="48">DF40C-60DS-0.4V(51)</text>
<text x="66.6" y="70.1">100k</text>
<text x="151.1" y="89.8">100k</text>
<text x="158.4" y="89.7" transform="rotate(-90 158.4 89.7)">DNP</text>
<text x="158.7" y="89.8">10k</text>
<text x="60.3" y="93">100k</text>
<text x="61.6" y="95.5">10k</text>
<text x="65.2" y="93.7">DNP</text>
<text x="61.6" y="98">12k</text>
<text x="74.9" y="100.6">0R</text>
<text x="77.9" y="101.3">DNP</text>
<text x="158.4" y="98.6" transform="rotate(-90 158.4 98.6)">DNP</text>
<text x="158.7" y="98.7">12k</text>
<text x="67.8" y="103.8">DNP</text>
<text x="68.6" y="106.3">0R</text>
<text x="74.9" y="103.1">0R</text>
<text x="77.9" y="103.8">DNP</text>
<text x="349.2" y="118.4">STMicroelectronics</text>
<text x="349.2" y="120.3">MSAK24025P30</text>
<text x="198.7" y="131.7">100n</text>
<text x="206.3" y="131.7">100n</text>
<text x="285.1" y="133">100n</text>
<text x="295.2" y="133">100n</text>
<text x="113" y="185">2k2</text>
<text x="119.4" y="185">2k2</text>
<text x="165.7" y="183.8">100n</text>
<text x="127.6" y="186.3">100n</text>
<text x="138.4" y="207.3">0R</text>
<text x="141.4" y="208">DNP</text>
<text x="138.4" y="211.1">0R</text>
<text x="141.4" y="211.8">DNP</text>
<text x="30.5" y="237.7">330R</text>
<text x="104.8" y="242.3">AP62301Z6-7</text>
<text x="136.3" y="243.5">2u2/1.6A</text>
<text x="221.7" y="242.3">AP62301Z6-7</text>
<text x="253.2" y="243.5">2u2/1.6A</text>
<text x="83.2" y="253.6">22u</text>
<text x="125.7" y="254.3">100n</text>
<text x="148.6" y="252.3">37k4</text>
<text x="159.4" y="254.9">22u</text>
<text x="164.4" y="254.9">22u</text>
<text x="200" y="253.6">22u</text>
<text x="244.4" y="254.3">100n</text>
<text x="266.7" y="252.3">12k4</text>
<text x="274.9" y="254.9">22u</text>
<text x="281.3" y="254.9">22u</text>
<text x="148.6" y="262.5">10k</text>
<text x="266.7" y="262.5">10k</text>
</g>
<g font-size="1.3" fill="#006464">
<text x="107.4" y="45.4">J1</text>
<text x="339.1" y="45.4">J2</text>
<text x="72.5" y="56.9">TP4</text>
<text x="141.6" y="57.4">TP11</text>
<text x="72.5" y="62">TP1</text>
<text x="141.6" y="62.5">TP2</text>
<text x="76.2" y="70.1">R1</text>
<text x="76.3" y="74.7">TP3XMASTER</text>
<text x="137.1" y="72.6">TP12</text>
<text x="65" y="79.8">TP15</text>
<text x="76.3" y="79.8">TP5XCE</text>
<text x="65" y="88.7">TP16</text>
<text x="76.3" y="87.4">TP7XHS</text>
<text x="137.1" y="87.9">TP13</text>
<text x="151.1" y="87.9">R3</text>
<text x="158.7" y="87.9">R4</text>
<text x="69.8" y="92.9">R5</text>
<text x="69.8" y="95.5">R6</text>
<text x="78.9" y="95">TP10</text>
<text x="137.1" y="95.5">TP14</text>
<text x="137.1" y="90.4">TP8</text>
<text x="52.4" y="98.8">GND</text>
<text x="61.1" y="100.1">TP9</text>
<text x="67.9" y="101.8">R13</text>
<text x="69.8" y="98">R8</text>
<text x="82.5" y="100.6">R9</text>
<text x="158.7" y="96.8">R7</text>
<text x="82.5" y="103.1">R10</text>
<text x="155.4" y="106.4">GND</text>
<text x="311.6" y="110.2">PWR_FLAG</text>
<text x="317.1" y="112.2">TP20</text>
<text x="311.6" y="119.1">PWR_FLAG</text>
<text x="317.7" y="121.7">TP21</text>
<text x="198.7" y="127.9">C8</text>
<text x="206.4" y="127.9">C12</text>
<text x="285.1" y="129.1">C15</text>
<text x="295.3" y="129.1">C16</text>
<text x="311.6" y="126.7">PWR_FLAG</text>
<text x="328.1" y="131.8">GND</text>
<text x="95.7" y="138.8">GND</text>
<text x="117.3" y="138.8">GND</text>
<text x="196.1" y="139.4">GND</text>
<text x="203.7" y="139.4">GND</text>
<text x="282.4" y="140.7">GND</text>
<text x="292.6" y="140.7">GND</text>
<text x="165.7" y="179.9">C1</text>
<text x="113" y="183.1">R11</text>
<text x="119.4" y="183.1">R12</text>
<text x="127.6" y="182.5">C2</text>
<text x="141.3" y="183.8">NTS0102_XSON</text>
<text x="147.2" y="181.3">U1</text>
<text x="141.5" y="187.7">VCC</text>
<text x="141.5" y="190.2">A</text>
<text x="150.8" y="187.7">VCC</text>
<text x="153.2" y="190.2">B</text>
<text x="141.5" y="192.7">A</text>
<text x="141.5" y="195.3">OE</text>
<text x="151.6" y="195.3">GND</text>
<text x="153.2" y="192.7">B</text>
<text x="349.9" y="196.5">MP1</text>
<text x="124.9" y="199.7">GND</text>
<text x="159.2" y="201.6">GNDGND</text>
<text x="349.9" y="199.1">MP_Pad4.5mm_Drill2.2mm</text>
<text x="146" y="207.2">R16</text>
<text x="349.9" y="209.2">MP_Pad4.5mm_Drill2.2mm</text>
<text x="349.9" y="206.7">MP2</text>
<text x="146" y="211.1">R17</text>
<text x="349.9" y="219.4">MP_Pad4.5mm_Drill2.2mm</text>
<text x="349.9" y="216.9">MP3</text>
<text x="349.9" y="227">MP4</text>
<text x="45.1" y="233.3">D1</text>
<text x="349.9" y="229.6">MP_Pad4.5mm_Drill2.2mm</text>
<text x="40.6" y="237.7">R2</text>
<text x="45.1" y="235.2">LED_G_0603_KP-1608CGCK</text>
<text x="110.4" y="239.7">U2</text>
<text x="164" y="239.2">TP17</text>
<text x="227.2" y="239.7">U3</text>
<text x="280.9" y="239.2">TP19</text>
<text x="52.5" y="245.4">GND</text>
<text x="139.7" y="241">L1</text>
<text x="256.6" y="241">L2</text>
<text x="266" y="241">PWR_FLAG</text>
<text x="83.2" y="249.8">C3</text>
<text x="92.8" y="250">TP6</text>
<text x="104.6" y="246.1">VIN</text>
<text x="104.6" y="251.2">EN</text>
<text x="115.2" y="251.2">BST</text>
<text x="116" y="246.1">SW</text>
<text x="127" y="248.5">C4</text>
<text x="148.6" y="250.4">R14</text>
<text x="159.4" y="251.1">C5</text>
<text x="164.4" y="251.1">C6</text>
<text x="200" y="249.8">C7</text>
<text x="209.7" y="250">TP18</text>
<text x="221.5" y="246.1">VIN</text>
<text x="221.5" y="251.2">EN</text>
<text x="232" y="251.2">BST</text>
<text x="232.8" y="246.1">SW</text>
<text x="244.5" y="248.5">C10</text>
<text x="266.7" y="250.4">R18</text>
<text x="274.9" y="251.1">C13</text>
<text x="281.3" y="251.1">C14</text>
<text x="104.6" y="256.2">GND</text>
<text x="116.3" y="256.2">FB</text>
<text x="221.5" y="256.2">GND</text>
<text x="233.1" y="256.2">FB</text>
<text x="148.6" y="260.6">R15</text>
<text x="156.7" y="261.9">GND</text>
<text x="161.8" y="261.9">GND</text>
<text x="266.7" y="260.6">R19</text>
<text x="272.3" y="261.9">GND</text>
<text x="278.6" y="261.9">GND</text>
<text x="80.5" y="264.5">GND</text>
<text x="95.7" y="264.5">GND</text>
<text x="197.3" y="264.5">GND</text>
<text x="213.8" y="264.5">GND</text>
<text x="145.3" y="272.1">GND</text>
<text x="263.4" y="272.1">GND</text>
</g>
<g font-size="1.3" fill="#a90000">
<text x="103.4" y="52">1</text>
<text x="112.3" y="52">2</text>
<text x="337.1" y="48.2">1</text>
<text x="337.1" y="50.7">2</text>
<text x="337.1" y="53.3">3</text>
<text x="103.4" y="54.5">3</text>
<text x="103.4" y="57.1">5</text>
<text x="103.4" y="59.6">7</text>
<text x="112.3" y="54.5">4</text>
<text x="112.3" y="57.1">6</text>
<text x="112.3" y="59.6">8</text>
<text x="337.1" y="55.8">4</text>
<text x="337.1" y="58.3">5</text>
<text x="102.8" y="64.7">11</text>
<text x="103.4" y="62.1">9</text>
<text x="111.7" y="62.1">10</text>
<text x="111.7" y="64.7">12</text>
<text x="337.1" y="60.9">6</text>
<text x="337.1" y="63.4">7</text>
<text x="337.1" y="66">8</text>
<text x="102.8" y="67.2">13</text>
<text x="102.8" y="69.8">15</text>
<text x="111.7" y="67.2">14</text>
<text x="111.7" y="69.8">16</text>
<text x="336.5" y="71">10</text>
<text x="337.1" y="68.5">9</text>
<text x="102.8" y="72.3">17</text>
<text x="102.8" y="74.8">19</text>
<text x="102.8" y="77.4">21</text>
<text x="111.7" y="72.3">18</text>
<text x="111.7" y="74.8">20</text>
<text x="111.7" y="77.4">22</text>
<text x="336.5" y="73.6">11</text>
<text x="336.5" y="76.1">12</text>
<text x="102.8" y="79.9">23</text>
<text x="102.8" y="82.5">25</text>
<text x="111.7" y="79.9">24</text>
<text x="111.7" y="82.5">26</text>
<text x="336.5" y="78.7">13</text>
<text x="336.5" y="81.2">14</text>
<text x="336.5" y="83.7">15</text>
<text x="102.8" y="85">27</text>
<text x="102.8" y="87.5">29</text>
<text x="111.7" y="85">28</text>
<text x="111.7" y="87.5">30</text>
<text x="336.5" y="86.3">16</text>
<text x="336.5" y="88.8">17</text>
<text x="102.8" y="90.1">31</text>
<text x="102.8" y="92.6">33</text>
<text x="102.8" y="95.2">35</text>
<text x="111.7" y="90.1">32</text>
<text x="111.7" y="92.6">34</text>
<text x="111.7" y="95.2">36</text>
<text x="336.5" y="91.4">18</text>
<text x="336.5" y="93.9">19</text>
<text x="102.8" y="97.7">37</text>
<text x="102.8" y="100.2">39</text>
<text x="111.7" y="97.7">38</text>
<text x="111.7" y="100.2">40</text>
<text x="336.5" y="96.4">20</text>
<text x="336.5" y="99">21</text>
<text x="336.5" y="101.5">22</text>
<text x="102.8" y="102.8">41</text>
<text x="102.8" y="105.3">43</text>
<text x="102.8" y="107.9">45</text>
<text x="111.7" y="102.8">42</text>
<text x="111.7" y="105.3">44</text>
<text x="111.7" y="107.9">46</text>
<text x="336.5" y="104.1">23</text>
<text x="336.5" y="106.6">24</text>
<text x="102.8" y="110.4">47</text>
<text x="102.8" y="112.9">49</text>
<text x="111.7" y="110.4">48</text>
<text x="111.7" y="112.9">50</text>
<text x="336.5" y="109.1">25</text>
<text x="336.5" y="111.7">26</text>
<text x="102.8" y="115.5">51</text>
<text x="102.8" y="118">53</text>
<text x="111.7" y="115.5">52</text>
<text x="111.7" y="118">54</text>
<text x="336.5" y="114.2">27</text>
<text x="336.5" y="116.8">28</text>
<text x="336.5" y="119.3">29</text>
<text x="102.8" y="120.6">55</text>
<text x="102.8" y="123.1">57</text>
<text x="102.8" y="125.6">59</text>
<text x="111.7" y="120.6">56</text>
<text x="111.7" y="123.1">58</text>
<text x="111.7" y="125.6">60</text>
<text x="336.5" y="121.8">30</text>
<text x="139" y="186.6">3</text>
<text x="139" y="191.7">4</text>
<text x="139" y="189.1">5</text>
<text x="156.7" y="191.7">1</text>
<text x="156.7" y="186.6">7</text>
<text x="156.7" y="189.1">8</text>
<text x="139" y="194.2">6</text>
<text x="156.7" y="194.2">2</text>
<text x="340.9" y="196.8">1</text>
<text x="340.9" y="206.9">1</text>
<text x="340.9" y="217.1">1</text>
<text x="340.9" y="227.2">1</text>
<text x="45" y="237.4">1</text>
<text x="50.1" y="237.4">2</text>
<text x="102.1" y="245">1</text>
<text x="119.9" y="245">2</text>
<text x="219" y="245">1</text>
<text x="236.8" y="245">2</text>
<text x="102.1" y="250.1">5</text>
<text x="119.9" y="250.1">4</text>
<text x="219" y="250.1">5</text>
<text x="236.8" y="250.1">4</text>
<text x="102.1" y="255.2">3</text>
<text x="119.9" y="255.2">6</text>
<text x="219" y="255.2">3</text>
<text x="236.8" y="255.2">6</text>
</g>
<g font-size="1.3" fill="#0f0f0f">
<text x="80" y="57.1">AUX_ANA</text>
<text x="129.2" y="57.1">AUX_DIG</text>
<text x="80" y="62.2">AUX_IF</text>
<text x="131.2" y="62.2">AUX_V</text>
<text x="80" y="69.8">XCLR</text>
<text x="124.4" y="72.4">SDO</text>
<text x="124.4" y="87.6">TENABLE</text>
<text x="80" y="92.7">PW_EN_0</text>
<text x="85.1" y="95.2">SLAMODE1</text>
<text x="124.4" y="95.2">SLAMODE2</text>
<text x="124.4" y="92.7">PW_EN_1</text>
<text x="124.4" y="90.1">TOUT</text>
<text x="87.6" y="100.3">INCK</text>
<text x="87.6" y="102.8">MCLK1</text>
</g>
<g font-size="1" fill="#0000c2">
<text x="342.9" y="122.5">Matching socket: STE-I-PEX-20455-030E-12</text>
<text x="342.9" y="124.4">Matching cable: KAB-I-PEX-20453-030T-0500-1:1-ROUND</text>
</g>
<g font-size="1" fill="#006464">
<text x="142.6" y="190.3">1</text>
<text x="145.1" y="187.7">A</text>
<text x="154.5" y="187.7">B</text>
<text x="154.5" y="190.3">1</text>
<text x="142.6" y="192.8">2</text>
<text x="154.5" y="192.8">2</text>
</g>
</svg>
